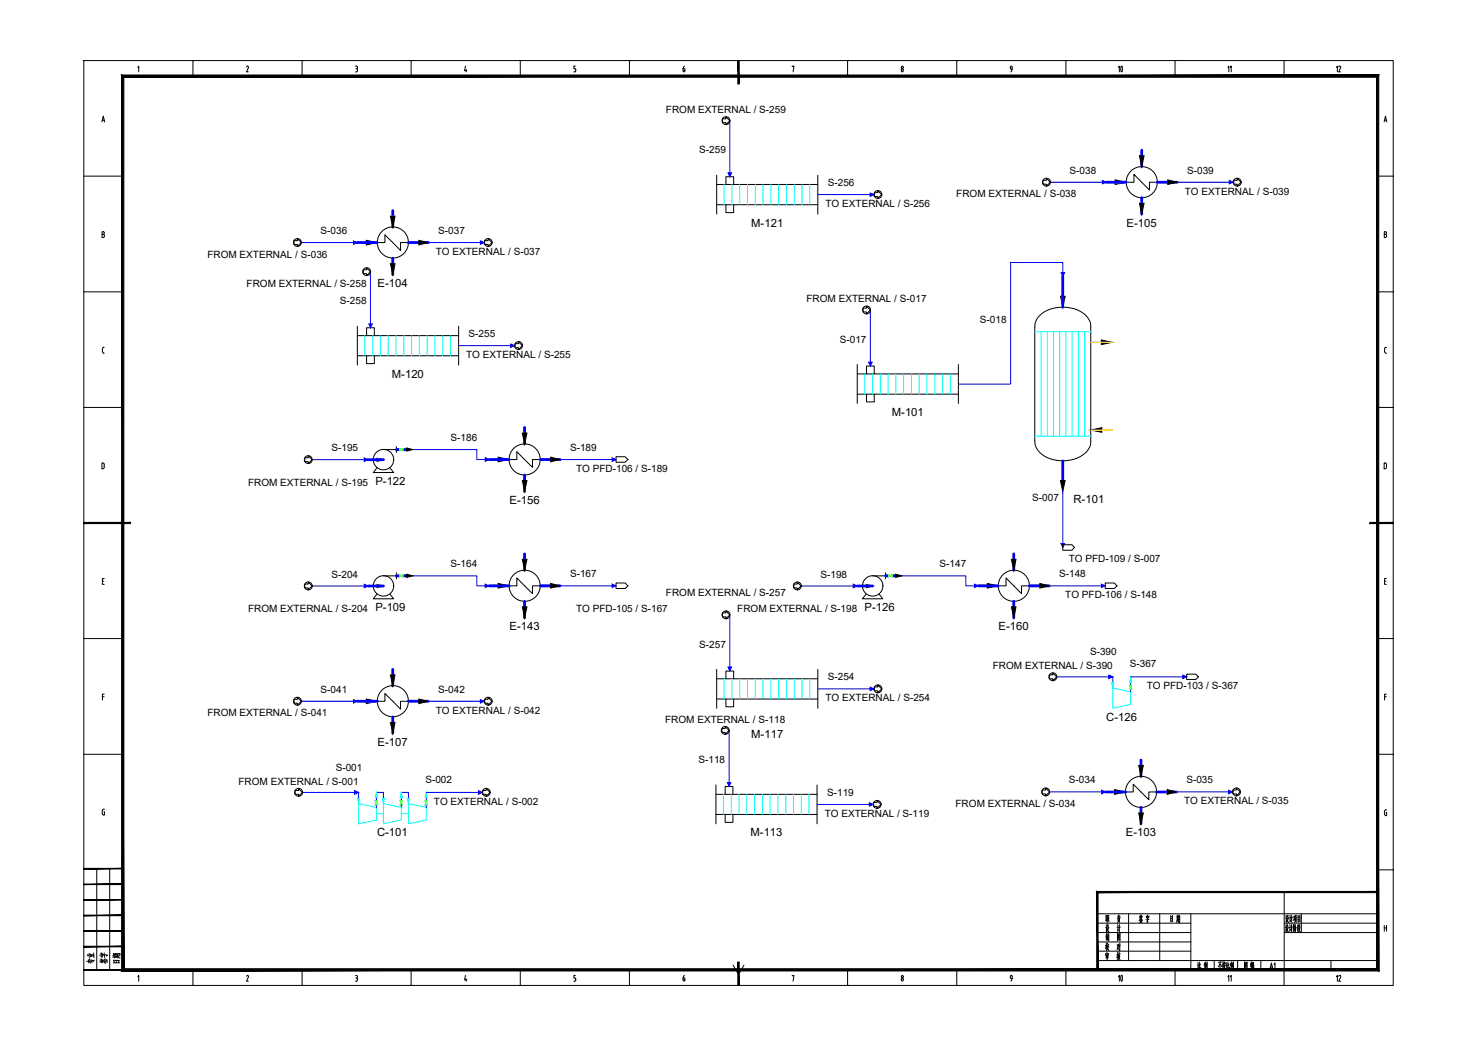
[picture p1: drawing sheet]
<svg xmlns="http://www.w3.org/2000/svg" width="420mm" height="297mm" viewBox="0 0 420 297" stroke-linecap="round" stroke-linejoin="round" font-family="sans-serif">
<g fill="none" stroke="#000" stroke-width=".28">
<path d="M23.8 17.2h372.3v262.9h-372.3zM39.2 19.2l.2-.4v1.6M54.8 17.2h.1M54.8 17.2v4.5M70.1 19l.3-.2 .2 .2-.5 1.4h.5M85.9 17.2h.1M85.9 17.2v4.5M101.1 18.8l.5 .2v.3l-.2 .2 .2 .4M101.2 19.5h.1M101.6 19.9v.2M116.9 17.2h.1M116.9 17.2v4.5"/>
<path d="M132.3 18.8l-.2 1.3h.6M132.5 19.7v.7M147.9 17.2h.1M147.9 17.2v4.5M163.4 19.5l.3 .4M163.6 18.8h-.5v.7h.3M163.6 19.9v.2M178.9 17.2h.1M178.9 17.2v4.5M194.4 19.5h-.2v.6M194.5 19.5l.2 .4M194.6 18.8l-.4 .7"/>
<path d="M194.7 19.9v.2M210 17.2h.1M225.2 19v-.2h.5l-.2 1.6M240.9 17.2h.1M240.9 17.2v4.5M256.2 19.9l.3-.4 .3 .4M256.2 19.9v.2M256.7 19.9v.2M272 17.2h.1M272 17.2v4.5M287.2 19.1l.3-.3 .3 .3M287.2 19.2l.2 .4 .3 .1v-.5"/>
<path d="M287.7 19.6l-.4 .8M303 17.2h.1M303 17.2v4.5M334 17.2h.1M334 17.2v4.5M365 17.2h.1M365 17.2v4.5M29 34.7l.4-1.7 .3 1.7M29.1 34.2h.5M101.6 20.1l-.1 .3h-.4M163.7 20.1l-.1 .3h-.5M194.2 20.1l.2 .3 .3-.3"/>
<path d="M256.2 20.1l.3 .3 .3-.3M393.5 34.7l.4-1.7 .3 1.7M393.6 34.2h.5M23.8 50.1h11.1M391.7 50.1h4.4M396.1 50.1h.1M29 65.9l.6 .1v.4l-.2 .2 .3 .5-.3 .4h-.4zM29 66.6h.4M393.5 65.9l.6 .1v.4l-.2 .2 .3 .5-.3 .4h-.4zM393.5 66.6h.4M23.8 83h11.1M29.2 100l.2 .4"/>
<path d="M29.6 98.7l-.4 .2-.1 1.1M391.7 83h4.4M393.6 99.1v.9M393.6 100l.3 .4M393.9 98.7h.3M393.9 98.7l-.3 .4M396.1 83h.1M23.8 115.8h11.1M29.4 100.4h.2M391.7 115.8h4.4M393.9 100.4h.3M396.1 115.8h.1"/>
<path d="M29.3 133.2l.3-.2v-1.2l-.6-.2v1.7h.3M393.8 133.2l.3-.2v-1.2l-.6-.2v1.7h.3M396.1 148.7h.1M29.1 165.2h.4M29.6 164.5h-.5v1.6h.5M393.6 165.2h.4M394.1 164.5h-.5v1.6h.5M23.8 181.5h11.1M29.1 198.1h.5M29.6 197.3h-.5v1.7M391.7 181.5h4.4M393.6 198.1h.5"/>
<path d="M394.1 197.3h-.5v1.7M396.1 181.5h.1M23.8 214.4h11.1M391.7 214.4h4.4M396.1 214.4h.1M29.5 230.7h.2v1h-.3M29.7 230l-.6 .2v1.2l.3 .2M393.6 230.7v.7M393.6 231.4l.3 .4M393.9 230.2h.3M393.9 230.2l-.3 .4M394 230.9h.2v.9h-.3"/>
<path d="M27.5 246.9v28.8M31.2 246.9v28.8M312 259.7h79.7M320.8 259.7v13.3M329.7 259.7v13.3M338.5 259.7v16M365.1 253.6v22.1M369.9 259.7v5.4M391.7 247.3h4.4M396.1 247.3h.1M39.2 277.7l.2-.4v1.6M54.8 275.7v4.4"/>
<path d="M70.1 277.5l.3-.2 .2 .1-.5 1.5h.5M85.9 275.7v4.4M101.1 277.3l.5 .1v.4l-.2 .2M101.1 278.9h.2M101.2 278h.1M101.4 278l.2 .3M101.6 278.4v.1M101.6 278.5l-.2 .4M116.9 275.7v4.4M132.3 277.3l-.2 1.2h.6M132.5 278.2v.7M147.9 275.7v4.4"/>
<path d="M163.1 278.9h.3M163.6 277.3h-.5v.7a.48 .48 0 0 1 .5 .3 .48 .48 0 0 1-.2 .6M178.9 275.7v4.4M194.6 277.2l-.4 .8M194.7 278.4v.1M194.7 278.3l-.1-.3h-.4l.1 .8h.3l.1-.3M208.4 274.3l1.6 2.7 1.5-2.7M225.2 277.4v-.1h.5l-.2 1.6M240.9 275.7v4.4M256.4 278a.36 .36 0 0 1 .4 .4 .36 .36 0 0 1-.5 .3zM272 275.7v4.4M287.5 278.2h.2"/>
<path d="M287.5 278.2a.46 .46 0 0 1-.3-.5 .46 .46 0 0 1 .4-.4l.1 1.1-.4 .5M303 275.7v4.4M312 273h79.7M312 262.4h26.5M312 265.1h26.5M312 267.7h26.5M312 270.4h26.5M324.1 261.6l.1 .4M324.2 260.1l-.2 .8M324.2 260.5l.1 .4M324.3 261.6v.3M324.3 260.8l.5 .8"/>
<path d="M324.3 260.8l-.5 1M324.4 260.5h-.3M324.5 261.3l-.4 .1M324.6 260.1l-.2 .7M324.6 260.5v.4M324.6 261.6l-.2 .5M324.7 262.1l-.7 .1M324.8 260.5h-.3M325.9 260.4v.5M326.2 260.1v.3M326.2 261.1v1.2l-.2-.3M326.4 260.7l-.2 .5"/>
<path d="M326.4 260.8l-.4 .1M326.6 260.4l-.1 .4M326.6 260.5h-.7M326.6 261.4l-.9 .1M332.8 260.3v1.7M333.2 261.1h-.4M333.3 261.8l-.5 .1M333.3 260.4l-.5 .1M333.3 260.3v1.7M334 275.7v4.4M334.7 260.1v1.4M334.7 261.6l-.2 .6"/>
<path d="M334.8 261.6l.1 .4M334.9 260.8h-.2M334.9 261.1l-.2 .1M334.9 260.1v1.3M335.1 260.5l-.6 .1M335.1 261.4l-.6 .2M335.2 260.3l-.1 1.1M335.4 260.3v1.9l-.2-.1M335.4 261.3l-.3 .1-.1 .8M335.4 260.8h-.2M335.4 260.3l-.2 .1M340.6 273.6v1.7"/>
<path d="M340.9 275l-.4 .4M340.9 274.3l-.3 .1M340.9 273.5v1.7l.2 .2h.2v-.5M341.3 274l-.4 .6M342.5 273.8v1.7M342.6 273.4l-.3 1M342.7 274.5l.1 .3M342.7 274.2l.2-.1-.3 1.2M342.8 273.8l-.2 .9M343 273.7l-.4 .1M343 274v.9M343.2 273.4v2.1l-.2-.3"/>
<path d="M345.2 273v2.7M346.8 273.9v1.5M346.9 273.5l-.6 1.3M347 274.1l.3 .6M347.3 273.4l-.9 .1M347.7 273.3v2.2l-.2-.3M347.8 274.3l-.3 .4M347.8 274l-.3 .1M347.9 273.7l-.1 .4M348 273.3l.1 .4M348.1 274l-.2 .9 .4 .5M348.2 274.5l-.4 1"/>
<path d="M348.3 273.8h-.4M348.3 273.7v.4M348.4 274.4l-.6 .2M348.7 273.6v1.6M349 274.3l-.3 .1M349.1 273.5v1.7l.2 .2h.2v-.5M349.4 274l-.3 .6M350 273.8v1.7M350.1 273.4l-.4 1M350.1 274.4l.1 .3M350.2 274.2l.1-.1-.2 1.2M350.2 273.8l-.2 .9"/>
<path d="M350.4 273.7l-.3 .1M350.5 273.9v1M350.6 273.4v2.1l-.1-.3M351.8 273v2.7M353.8 275.4v-1.9v2M353.8 275.3l.7 .1M354.1 274.1l.4 .5M354.1 274.9l.1 .3M354.1 274.6l.1 .3M354.2 273.8l-.3 .5M354.3 274h-.2M354.4 273.8l-.5 1"/>
<path d="M354.5 273.5v1.9M354.5 273.6l-.7 .1M355.5 273.8v1M355.7 273.3v2.2M355.8 274l-.3 .1M355.9 273.9l-.1 .7M356 274.5v1M356.1 273.9l.2-.1v.5h-.2M356.1 273.8v.6M356.2 274.6v.8M356.3 274.9l-.3 .1M356.4 275.4h-.4"/>
<path d="M356.4 273.5l-.4 .1M356.4 274.5l-.4 .1M356.4 274.4v1M365 275.7v4.4M365.1 262.4h26.6M365.1 265.1h26.6M365.5 262.9l.1 .4M365.5 260.3l.2 .3M365.6 263.6h-.2M365.6 263.5v1M365.7 260.9l-.3 .1M365.7 260.8v1.1"/>
<path d="M365.7 264.2l-.2 .5M365.8 264l.5 .9M365.8 261.6l-.2 .4M365.8 262.8l-.1 1M365.9 261.4l.3 .8h.2M365.9 260.2l-.2 1M366 262.8l.1 .8h.2M366 262.9l-.2 .1M366.1 260.2v.6l.2 .1M366.1 260.3h-.2M366.1 263.8h-.3M366.2 263.7l-.6 1.2"/>
<path d="M366.2 261.1l-.4 .1M366.2 261.1l-.5 1.1M366.6 262.8l.2 .4M366.7 260.2l.1 .3M366.7 263.4v1.2M366.7 263.5l-.2 .1M366.8 260.8l-.1 1.2 .2-.5M366.8 260.8l-.2 .1M366.8 264.2l-.2 .5M367.1 262.8v2.1M367.2 260.1v2.1M367.4 263.5l-.6 .1"/>
<path d="M367.4 260.8l-.5 .1M367.7 263l.2-.1-.1 1.3-.1-.2M367.7 262.8v2M367.9 260.6v.9M368 260.5l-.3 .1M368.1 263.6l-.3 1.3M368.1 261.3l-.4 .3M368.1 260.6v1.1M368.2 263l.3 .8M368.2 262.7l-.3 1M368.3 260.9l-.3 1.4M368.3 260.3l-.1 .4"/>
<path d="M368.3 261.7l.2 .5M368.3 263.6v1.3M368.5 260.7h-.4M368.5 260.6v1.1M368.6 260.2l-.5 .1M368.9 263v1.8M369 260.2v1.9M369.1 263.7h-.2M369.1 263.3l-.2 .1M369.1 264l-.3 .2M369.1 262.8l-.2 .3M369.2 264l.4 .8"/>
<path d="M369.3 262.8l-.1 1M369.3 263l.2-.1v.6M369.5 263.5l.1 .1M369.5 261.3l-.5 .1M369.5 260.8l-.5 .1M369.5 263.8l-.5 1.1M369.5 263.8l-.3 .1M369.6 260.3l-.6 .1M369.6 260.3v1.8M369.6 261.8l-.6 .1M378.4 273v2.7M393.5 263v1.7"/>
<path d="M393.5 263.8h.7M394.2 263v1.7M54.8 280.1h.1M85.9 280.1h.1M116.9 280.1h.1M147.9 280.1h.1M178.9 280.1h.1M210 280.1h.1M240.9 280.1h.1M272 280.1h.1M303 280.1h.1M334 280.1h.1"/>
<path d="M365 280.1h.1"/>
<circle cx="256.5" cy="19.1" r=".32"/>
<circle cx="256.5" cy="277.6" r=".32"/>
</g>
<g fill="#000" stroke="#000" stroke-width=".28">
<path d="M209.7 17.2l.4 6.7v-6.7zM209.7 17.2l.4 6.7h-.4z"/>
<path d="M34.6 21.3l.6 254.1v-253.4zM34.6 21.3l.6 254.1-.6 .6zM35.2 275.4l-.6 .6 356.7-.6zM34.6 276l356.7-.6 .7 .6zM391.3 22v253.4l.7 .6zM391.3 22l.7-.7v254.7zM35.2 22h356.1l.7-.7zM34.6 21.3h357.4l-356.8 .7z"/>
<path d="M23.8 148.5v.3l13.3-.3zM23.8 148.8l13.3-.3v.3z"/>
<path d="M389.4 148.8h6.7v-.3zM389.4 148.5h6.7l-6.7 .3z"/>
<path d="M23.8 255.8h11.1v-.1zM23.8 255.7h11.1l-11.1 .1z"/>
<path d="M23.8 251.4h11.1v-.1zM23.8 251.3h11.1l-11.1 .1z"/>
<path d="M23.8 247h11.1v-.2zM23.8 246.8h11.1l-11.1 .2z"/>
<path d="M312.2 253.7h79.5v-.3zM311.8 253.4h79.9l-79.5 .3zM311.8 253.4l.4 22.3v-22zM311.8 253.4l.4 22.3h-.4z"/>
<path d="M23.8 275.8h11.1v-.2zM23.8 275.6h11.1l-11.1 .2z"/>
<path d="M23.8 269.1h11.1v-.1zM23.8 269h11.1l-11.1 .1z"/>
<path d="M23.8 264.7h11.1v-.2zM23.8 264.5h11.1l-11.1 .2z"/>
<path d="M23.8 260.3h11.1v-.2zM23.8 260.1h11.1l-11.1 .2z"/>
<path d="M209.7 273.5v6.6h.4zM209.7 273.5h.4v6.6z"/>
</g>
<!-- layer: EQUIPMENT -->
<path d="M316.3 192.4v1.6M321.4 192.4v2.4M321.4 196v.7M101.9 225.2v1.7M107 227.6v-2.4h2v3.2M107 228.8v.7M114.1 226.2v1.4M114.1 228.8v.7M114.1 225.2h2v1.7M121.2 225.2v2.4M121.2 228.8v.7" fill="none" stroke="#00f" stroke-width=".28"/>
<path d="M321 194.8h.8l-.8 1.2h.8zM106.6 227.6h.7l-.7 1.2h.7zM113.7 227.6h.7l-.7 1.2h.7zM120.8 227.6h.7l-.7 1.2h.7z" fill="none" stroke="#0f0" stroke-width=".28"/>
<path d="M316.3 195.6l5.1 1.1v3.5l-5.1 1.1zM316.3 194v1.6M101.9 226.9v7.3l5.1-1.1v-3.6l-5.1-1.1M107 231.3h2M109 228.4l5.1 1.1v3.6l-5.1 1.1zM114.1 231.3h2M114.1 225.2v1M116.1 228.4l5.1 1.1v3.6l-5.1 1.1zM116.1 226.9v1.5" fill="none" stroke="#0ff" stroke-width=".28"/>
<g fill="#0ff" stroke="#0ff" stroke-width=".28">
<path d="M101.6 226.9h.6l-.3 1.5z"/>
<path d="M107 225.2l.3 1.6h-.6z"/>
<path d="M108.7 226.9h.6l-.3 1.5z"/>
<path d="M115.8 226.9h.6l-.3 1.5z"/>
<path d="M121.2 225.2l.3 1.6h-.7z"/>
<path d="M114.1 225.2l.3 1.6h-.7z"/>
<path d="M316 194h.6l-.3 1.6z"/>
<path d="M321.4 192.4l.3 1.5h-.6z"/>
</g>
<g fill="none" stroke="#000" stroke-width=".28">
<path d="M203.7 49.8v11.1M203.7 58.2h28.8M203.7 52.4h28.8M206.4 52.4v-2.2h2.2v2.2M206.4 58.2v2.2h2.2v-2.2M232.5 49.8v11.1M320.2 51.8h2.2v-2.2l4.4 4.4v-2.2h2.2M107.2 68.9h2.2v-2.2l4.5 4.5v-2.3h2.2M101.6 92.7v11.1M101.6 95.4h28.8M104.2 95.4v-2.2h2.2v2.2M130.4 92.7v11.1"/>
<path d="M295.4 89.8a10.3 10.3 0 0 1 13.4 0 4.1 4.1 0 0 1 1.3 3v32.7a5.7 5.7 0 0 1-4.7 5 9.9 9.9 0 0 1-10.5-2.7l-.7-1.5v-.8v-32.7a4.4 4.4 0 0 1 1.2-3zM101.6 101.1h28.8M104.2 101.1v2.3h2.2v-2.3M243.7 112h28.7M243.7 103.6v11.1M243.7 106.3h28.7M246.3 106.3v-2.3h2.2v2.3M246.3 112v2.2h2.2v-2.2M272.4 103.6v11.1M107.2 133l-1.1 1.3h5.8l-1.1-1.3M109 127.8h3.7M112.7 126.9v1.7"/>
<path d="M144.7 130.6h2.2v-2.2l4.5 4.4v-2.2h2.2M107.2 168.9l-1.1 1.3h5.8l-1.1-1.3M109 163.7h3.7M112.7 162.8v1.7M144.7 166.5h2.2v-2.2l4.5 4.4v-2.2h2.2M246.2 168.9l-1.1 1.3h5.8l-1-1.3M248.1 163.7h3.6M251.7 162.8v1.7M283.7 166.5h2.3v-2.2l4.4 4.4v-2.2h2.2M107.2 199.3h2.2v-2.2l4.5 4.5v-2.3h2.2M203.7 198.7h28.8M203.7 190.3v11"/>
<path d="M203.7 192.9h28.8M206.4 192.9v-2.2h2.2v2.2M206.4 198.7v2.2h2.2v-2.2M232.5 190.3v11M203.5 231.5h28.8M203.5 223.1v11.1M203.5 225.8h28.8M206.1 225.8v-2.3h2.3v2.3M206.1 231.5v2.3h2.3v-2.3M232.3 223.1v11.1M319.9 225.1h2.2v-2.2l4.5 4.4v-2.2h2.2"/>
<circle cx="324.6" cy="51.8" r="4.4"/>
<circle cx="111.7" cy="68.9" r="4.4"/>
<circle cx="109" cy="130.6" r="2.9"/>
<circle cx="149.1" cy="130.6" r="4.4"/>
<circle cx="109" cy="166.5" r="2.9"/>
<circle cx="149.1" cy="166.5" r="4.4"/>
<circle cx="248.1" cy="166.5" r="2.9"/>
<circle cx="288.2" cy="166.5" r="4.4"/>
<circle cx="111.7" cy="199.3" r="4.4"/>
<circle cx="324.4" cy="225.1" r="4.4"/>
</g>
<g fill="none" stroke="#0ff" stroke-width=".28">
<path d="M205.9 52.4v5.8M208.1 52.4v5.8M210.3 52.4v5.8M212.5 52.4v5.8M214.7 52.4v5.8M216.9 52.4v5.8M219.1 52.4v5.8M221.3 52.4v5.8M223.5 52.4v5.8M225.8 52.4v5.8M228 52.4v5.8M230.2 52.4v5.8"/>
<path d="M103.7 95.4v5.7M105.9 95.4v5.7M108.1 95.4v5.7M110.3 95.4v5.7M112.6 95.4v5.7M114.8 95.4v5.7M117 95.4v5.7M119.2 95.4v5.7M121.4 95.4v5.7M123.6 95.4v5.7M125.8 95.4v5.7M128 95.4v5.7"/>
<path d="M294.2 94.3h15.9M295.9 94.3v29.7M297.7 94.3v29.7M299.5 94.3v29.7M301.2 94.3v29.7M303 94.3v29.7M304.8 94.3v29.7M306.6 94.3v29.7M308.3 94.3v29.7M245.8 106.3v5.7M248 106.3v5.7M250.3 106.3v5.7"/>
<path d="M252.5 106.3v5.7M254.7 106.3v5.7M256.9 106.3v5.7M259.1 106.3v5.7M261.3 106.3v5.7M263.5 106.3v5.7M265.8 106.3v5.7M268 106.3v5.7M270.2 106.3v5.7M294.2 124h15.9M205.9 192.9v5.8M208.1 192.9v5.8"/>
<path d="M210.3 192.9v5.8M212.5 192.9v5.8M214.7 192.9v5.8M216.9 192.9v5.8M219.1 192.9v5.8M221.3 192.9v5.8M223.5 192.9v5.8M225.8 192.9v5.8M228 192.9v5.8M230.2 192.9v5.8M205.6 225.8v5.7M207.9 225.8v5.7"/>
<path d="M210.1 225.8v5.7M212.3 225.8v5.7M214.5 225.8v5.7M216.7 225.8v5.7M218.9 225.8v5.7M221.1 225.8v5.7M223.4 225.8v5.7M225.6 225.8v5.7M227.8 225.8v5.7M230 225.8v5.7"/>
</g>
<g fill="none" stroke="#00f" stroke-width=".8">
<path d="M111.7 59.9v4.6M314.5 51.8h5.7M324.6 42.7v4.7M324.6 56.2v4.7M329 51.8h5.6M101.6 68.9h5.6M111.7 73.4v4.6M116.1 68.9h5.6M302.1 78.6v8.7M104.6 130.7h4.4M112.7 127.8h.9M114.6 127.8h1"/>
<path d="M139.1 130.6h5.6M149.1 121.5v4.7M149.1 135v4.7M153.6 130.6h5.6M302.1 131v5.6M149.1 157.4v4.7M288.2 157.4v4.7M104.6 166.6h4.4M112.7 163.7h.9M114.6 163.7h1M139.1 166.5h5.6M149.1 170.9v4.7"/>
<path d="M153.6 166.5h5.6M243.7 166.6h4.4M251.7 163.7h.9M253.6 163.7h1M278.1 166.5h5.6M288.2 170.9v4.7M292.6 166.5h5.7M101.6 199.3h5.6M111.7 190.3v4.6M116.1 199.3h5.6M111.7 203.8v4.6M324.3 216.1v4.6"/>
<path d="M314.3 225.1h5.6M324.3 229.5v4.7M328.8 225.1h5.6"/>
</g>
<g fill="#000" stroke="#000" stroke-width=".28">
<path d="M317 51.1l3.2 .7-3.2 .6zM323.9 44.3h1.3l-.6 3.1zM332 51.1l2.6 .7-2.6 .6zM104.1 68.3l3.1 .6-3.1 .7zM111 61.5h1.3l-.6 3zM111 75h1.3l-.6 3zM119.1 68.3l2.6 .6-2.6 .7zM323.9 57.8h1.3l-.6 3.1zM301.5 84.2h1.3l-.7 3.1zM313.1 96.6l3.1 .7-3.1 .6zM107.2 130.2l1.8 .5-1.8 .4zM115.6 127.3l1.8 .5-1.8 .4z"/>
<path d="M141.6 129.9l3.1 .7-3.1 .7zM148.5 123.1h1.3l-.7 3.1zM148.5 136.6h1.3l-.7 3.1zM156.5 129.9l2.7 .7-2.7 .7zM301.4 136.6h1.4l-.7 3.1zM310.1 122.2l3.1-.6v1.3zM107.2 166.1l1.8 .5-1.8 .4zM115.6 163.2l1.8 .5-1.8 .4zM141.6 165.8l3.1 .7-3.1 .7zM148.5 159h1.3l-.7 3.1zM148.5 172.5h1.3l-.7 3.1zM156.5 165.8l2.7 .7-2.7 .7z"/>
<path d="M246.3 166.1l1.8 .5-1.8 .4zM254.6 163.2l1.8 .5-1.8 .4zM280.7 165.8l3 .7-3 .7zM287.5 159h1.3l-.6 3.1zM287.5 172.5h1.3l-.6 3.1zM295.6 165.8l2.7 .7-2.7 .7zM104.1 198.7l3.1 .6-3.1 .7zM111 191.8h1.3l-.6 3.1zM119.1 198.7l2.6 .6-2.6 .7zM111 205.3h1.3l-.6 3.1zM316.9 224.4l3 .7-3 .7zM323.7 217.6h1.3l-.7 3.1z"/>
<path d="M323.7 231.1h1.3l-.7 3.1zM331.8 224.4l2.6 .7-2.6 .7z"/>
</g>
<path d="M113.6 127.5v.6l1-.6v.6zM114.1 127.8h.1M113.6 163.4v.6l1-.6v.6zM114.1 163.7h.1M252.6 163.4v.6l1-.6v.6zM253.1 163.7h.1" fill="none" stroke="#0f0" stroke-width=".28"/>
<path d="M310.1 97.3h6.1M310.1 122.2h6.1h-3" fill="none" stroke="#ffbf00" stroke-width=".38"/>
<!-- layer: STREAM -->
<g fill="none" stroke="#00f" stroke-width=".28">
<path d="M207.5 34.3v15.9M232.5 55.3h15.9M298.6 51.8h15.9M334.6 51.8h15.9M85.7 68.9h15.9M105.3 77.2v16M121.7 68.9h16M302.1 78.6v-4h-14.8v34.6h-14.9M130.4 98.2h15.9M247.4 88.1v15.9M88.7 130.7h15.9M117.4 127.8h18.1v2.8h3.6"/>
<path d="M159.2 130.6h15.9M302.1 139.7v15.9M88.7 166.6h15.9M117.4 163.7h18.1v2.8h3.6M159.2 166.5h15.9M207.5 174.8v15.9M227.7 166.6h16M256.4 163.7h18.2v2.8h3.5M298.3 166.5h15.9M85.7 199.3h15.9M121.7 199.3h16M232.5 195.8h15.9"/>
<path d="M300.4 192.4h15.9M321.4 192.4h15.9M207.2 207.6v15.9M86 225.2h15.9M121.2 225.2h15.9M232.3 228.7h15.9M298.4 225.1h15.9M334.4 225.1h16"/>
</g>
<!-- layer: STREAM_ARROW -->
<g fill="#00f" stroke="#00f" stroke-width=".28">
<path d="M100.8 224.7l1.1 .5-1.1 .5z"/>
<path d="M136 224.7l1.1 .5-1.1 .5z"/>
<path d="M301.6 154.5h1l-.5 1.1z"/>
<path d="M246.9 102.9h1l-.5 1.1z"/>
<path d="M301.7 77.5h.9l-.5 1.1z"/>
<path d="M313.2 224.6l1.1 .5-1.1 .5z"/>
<path d="M349.2 224.6l1.2 .5-1.2 .5z"/>
<path d="M100.5 68.5l1.1 .4-1.1 .6z"/>
<path d="M136.6 68.5l1.1 .4-1.1 .6z"/>
<path d="M313.4 51.3l1.1 .5-1.1 .5z"/>
<path d="M349.4 51.3l1.1 .5-1.1 .5z"/>
<path d="M100.5 198.9l1.1 .4-1.1 .5z"/>
<path d="M136.6 198.9l1.1 .4-1.1 .5z"/>
<path d="M206.8 222.4h1l-.6 1.1z"/>
<path d="M247.1 228.2l1.1 .5-1.1 .4z"/>
<path d="M277 166l1.1 .5-1.1 .5z"/>
<path d="M313.1 166l1.1 .5-1.1 .5z"/>
<path d="M138 166l1.1 .5-1.1 .5z"/>
<path d="M174 166l1.1 .5-1.1 .5z"/>
<path d="M138 130.1l1.1 .5-1.1 .5z"/>
<path d="M174 130.1l1.1 .5-1.1 .5z"/>
<path d="M103.5 130.2l1.1 .5-1.1 .5z"/>
<path d="M242.6 166.1l1.1 .5-1.1 .5z"/>
<path d="M103.5 166.1l1.1 .5-1.1 .5z"/>
<path d="M247.3 195.3l1.1 .5-1.1 .5z"/>
<path d="M145.2 97.8l1.1 .4-1.1 .5z"/>
<path d="M247.3 54.8l1.1 .5-1.1 .5z"/>
<path d="M207 189.6h1l-.5 1.1z"/>
<path d="M104.8 92.1h1l-.5 1.1z"/>
<path d="M207 49.1h1l-.5 1.1z"/>
<path d="M336.2 191.9l1.1 .5-1.1 .5z"/>
<path d="M315.2 191.9l1.1 .5-1.1 .5z"/>
</g>
<!-- layer: CONNECTOR -->
<g fill="none" stroke="#000" stroke-width=".28">
<path d="M205.4 33.8h1v-.6l1.1 1.1-1.1 1.1v-.5h-1zM248.6 54.8h.9v-.6l1.1 1.1-1.1 1.1v-.5h-.9zM296.5 51.3h1v-.6l1.1 1.1-1.1 1.1v-.5h-1zM350.7 51.3h1v-.6l1.1 1.1-1.1 1.1v-.5h-1zM83.6 68.4h.9v-.6l1.2 1.1-1.2 1.2v-.6h-.9zM103.3 76.7h.9v-.6l1.1 1.1-1.1 1.1v-.5h-.9zM137.8 68.4h1v-.6l1.1 1.1-1.1 1.2v-.6h-1zM146.4 97.7h1v-.6l1.1 1.1-1.1 1.2v-.6h-1zM245.3 87.6h1v-.6l1.1 1.1-1.1 1.1v-.5h-1zM86.6 130.1h1v-.5l1.1 1.1-1.1 1.1v-.6h-1zM175.1 129.8h2.6l.8 .8-.8 .8h-2.6zM302.1 154.8h2.6l.8 .8-.8 .8h-2.6z"/>
<path d="M86.6 166h1v-.5l1.1 1.1-1.1 1.1v-.6h-1zM175.1 165.7h2.6l.8 .8-.8 .8h-2.6zM205.4 174.2h1v-.5l1.1 1.1-1.1 1.1v-.6h-1zM225.7 166h.9v-.5l1.1 1.1-1.1 1.1v-.6h-.9zM314.2 165.7h2.6l.7 .8-.7 .8h-2.6zM83.6 198.8h.9v-.6l1.2 1.1-1.2 1.2v-.6h-.9zM137.8 198.8h1v-.6l1.1 1.1-1.1 1.2v-.6h-1zM248.6 195.3h.9v-.6l1.1 1.1-1.1 1.1v-.5h-.9zM298.3 191.8h1v-.5l1.1 1.1-1.1 1.1v-.6h-1zM337.3 191.6h2.6l.8 .8-.8 .8h-2.6zM205.2 207.1h.9v-.6l1.1 1.1-1.1 1.1v-.5h-.9zM83.9 224.7h1v-.6l1.1 1.1-1.1 1.1v-.5h-1z"/>
<path d="M137.2 224.7h1v-.6l1.1 1.1-1.1 1.1v-.5h-1zM248.4 228.1h.9v-.6l1.1 1.2-1.1 1.1v-.6h-.9zM296.3 224.6h1v-.6l1.1 1.1-1.1 1.1v-.5h-1zM350.5 224.6h1v-.6l1.1 1.1-1.1 1.1v-.5h-1z"/>
<circle cx="206.4" cy="34.3" r="1.12"/>
<circle cx="249.6" cy="55.3" r="1.12"/>
<circle cx="297.5" cy="51.8" r="1.12"/>
<circle cx="351.7" cy="51.8" r="1.12"/>
<circle cx="84.5" cy="68.9" r="1.12"/>
<circle cx="104.2" cy="77.2" r="1.12"/>
<circle cx="138.8" cy="68.9" r="1.12"/>
<circle cx="147.4" cy="98.2" r="1.12"/>
<circle cx="246.3" cy="88.1" r="1.12"/>
<circle cx="87.6" cy="130.6" r="1.12"/>
<circle cx="87.6" cy="166.5" r="1.12"/>
<circle cx="206.4" cy="174.8" r="1.12"/>
<circle cx="226.7" cy="166.5" r="1.12"/>
<circle cx="84.5" cy="199.3" r="1.12"/>
<circle cx="138.8" cy="199.3" r="1.12"/>
<circle cx="249.6" cy="195.8" r="1.12"/>
<circle cx="299.3" cy="192.4" r="1.12"/>
<circle cx="206.2" cy="207.6" r="1.12"/>
<circle cx="84.9" cy="225.2" r="1.12"/>
<circle cx="138.2" cy="225.2" r="1.12"/>
<circle cx="249.4" cy="228.6" r="1.12"/>
<circle cx="297.3" cy="225.1" r="1.12"/>
<circle cx="351.5" cy="225.1" r="1.12"/>
</g>
<text font-size="6.6" x="315.7" y="280.8">10</text>
<text font-size="6.2" x="315.7" y="22.2">10</text>
<text font-size="5.7" x="27.9" y="275.2" transform="rotate(-90 27.9 275.2)">专业</text>
<g font-size="5.3">
<text x="312.9" y="263.5">职 责</text>
<text x="313.3" y="268.5">制 图</text>
<text x="31.4" y="275.2" transform="rotate(-90 31.4 275.2)">签字</text>
<text x="34.9" y="274.8" transform="rotate(-90 34.9 274.8)">日期</text>
<text x="312.9" y="271.3">校 对</text>
</g>
<g font-size="4.4">
<text x="378.5" y="21.5">12</text>
<text x="363.4" y="276.6" transform="rotate(-90 363.4 276.6)">A1</text>
<text x="382.1" y="280.1" transform="rotate(-90 382.1 280.1)">12</text>
</g>
<g font-size="4">
<text x="351" y="21.5" transform="rotate(-90 351 21.5)">11</text>
<text x="351" y="280.1" transform="rotate(-90 351 280.1)">11</text>
</g>
<g font-size="3.2">
<text x="213.6" y="64.4">M-121</text>
<text x="320.3" y="64.4">E-105</text>
<text x="107.3" y="81.6">E-104</text>
<text x="111.4" y="107.3">M-120</text>
<text x="253.5" y="118.2">M-101</text>
<text x="144.9" y="143.2">E-156</text>
<text x="305.2" y="142.9">R-101</text>
<text x="144.9" y="179.1">E-143</text>
<text x="283.9" y="179.1">E-160</text>
<text x="213.6" y="209.8">M-117</text>
<text x="314.5" y="204.9">C-126</text>
<text x="107.3" y="211.9">E-107</text>
<text x="107.2" y="237.7">C-101</text>
<text x="213.3" y="237.7">M-113</text>
<text x="320.1" y="237.7">E-103</text>
</g>
<g font-size="2.8">
<text x="189.3" y="32.1">FROM EXTERNAL / S-259</text>
<text x="198.8" y="43.6">S-259</text>
<text x="235.3" y="52.9">S-256</text>
<text x="304.1" y="49.3">S-038</text>
<text x="337.5" y="49.3">S-039</text>
<text x="234.7" y="58.9">TO EXTERNAL / S-256</text>
<text x="271.9" y="56">FROM EXTERNAL / S-038</text>
<text x="336.8" y="55.3">TO EXTERNAL / S-039</text>
<text x="91.1" y="66.5">S-036</text>
<text x="124.6" y="66.5">S-037</text>
<text x="59" y="73.2">FROM EXTERNAL / S-036</text>
<text x="123.9" y="72.5">TO EXTERNAL / S-037</text>
<text x="70.1" y="81.5">FROM EXTERNAL / S-258</text>
<text x="96.6" y="86.5">S-258</text>
<text x="229.3" y="85.9">FROM EXTERNAL / S-017</text>
<text x="133.2" y="95.8">S-255</text>
<text x="278.6" y="91.9">S-018</text>
<text x="132.5" y="101.8">TO EXTERNAL / S-255</text>
<text x="238.7" y="97.4">S-017</text>
<text x="128.1" y="125.3">S-186</text>
<text x="94.2" y="128.3">S-195</text>
<text x="162" y="128.2">S-189</text>
<text x="163.8" y="134.1">TO PFD-106 / S-189</text>
<text x="70.5" y="138">FROM EXTERNAL / S-195 P-122</text>
<text x="293.4" y="142.4">S-007</text>
<text x="128.1" y="161.2">S-164</text>
<text x="267.1" y="161.2">S-147</text>
<text x="303.8" y="159.9">TO PFD-109 / S-007</text>
<text x="94.2" y="164.2">S-204</text>
<text x="162" y="164.1">S-167</text>
<text x="233.2" y="164.2">S-198</text>
<text x="301.1" y="164.1">S-148</text>
<text x="70.5" y="173.9">FROM EXTERNAL / S-204 P-109</text>
<text x="163.8" y="173.8">TO PFD-105 / S-167</text>
<text x="189.3" y="169.5">FROM EXTERNAL / S-257</text>
<text x="209.6" y="173.9">FROM EXTERNAL / S-198 P-126</text>
<text x="302.8" y="170">TO PFD-106 / S-148</text>
<text x="198.8" y="184.1">S-257</text>
<text x="282.2" y="190.2">FROM EXTERNAL / S-390</text>
<text x="309.9" y="186.2">S-390</text>
<text x="321.2" y="189.7">S-367</text>
<text x="91.1" y="196.9">S-041</text>
<text x="124.6" y="196.9">S-042</text>
<text x="235.3" y="193.4">S-254</text>
<text x="326" y="195.9">TO PFD-103 / S-367</text>
<text x="59" y="203.6">FROM EXTERNAL / S-041</text>
<text x="123.9" y="202.9">TO EXTERNAL / S-042</text>
<text x="234.7" y="199.3">TO EXTERNAL / S-254</text>
<text x="189.1" y="205.4">FROM EXTERNAL / S-118</text>
<text x="95.4" y="219">S-001</text>
<text x="198.6" y="216.9">S-118</text>
<text x="67.8" y="223">FROM EXTERNAL / S-001</text>
<text x="120.9" y="222.6">S-002</text>
<text x="235.1" y="226.2">S-119</text>
<text x="303.9" y="222.7">S-034</text>
<text x="337.3" y="222.7">S-035</text>
<text x="123.3" y="228.8">TO EXTERNAL / S-002</text>
<text x="234.5" y="232.2">TO EXTERNAL / S-119</text>
<text x="271.6" y="229.3">FROM EXTERNAL / S-034</text>
<text x="336.6" y="228.7">TO EXTERNAL / S-035</text>
</g>
</svg>
